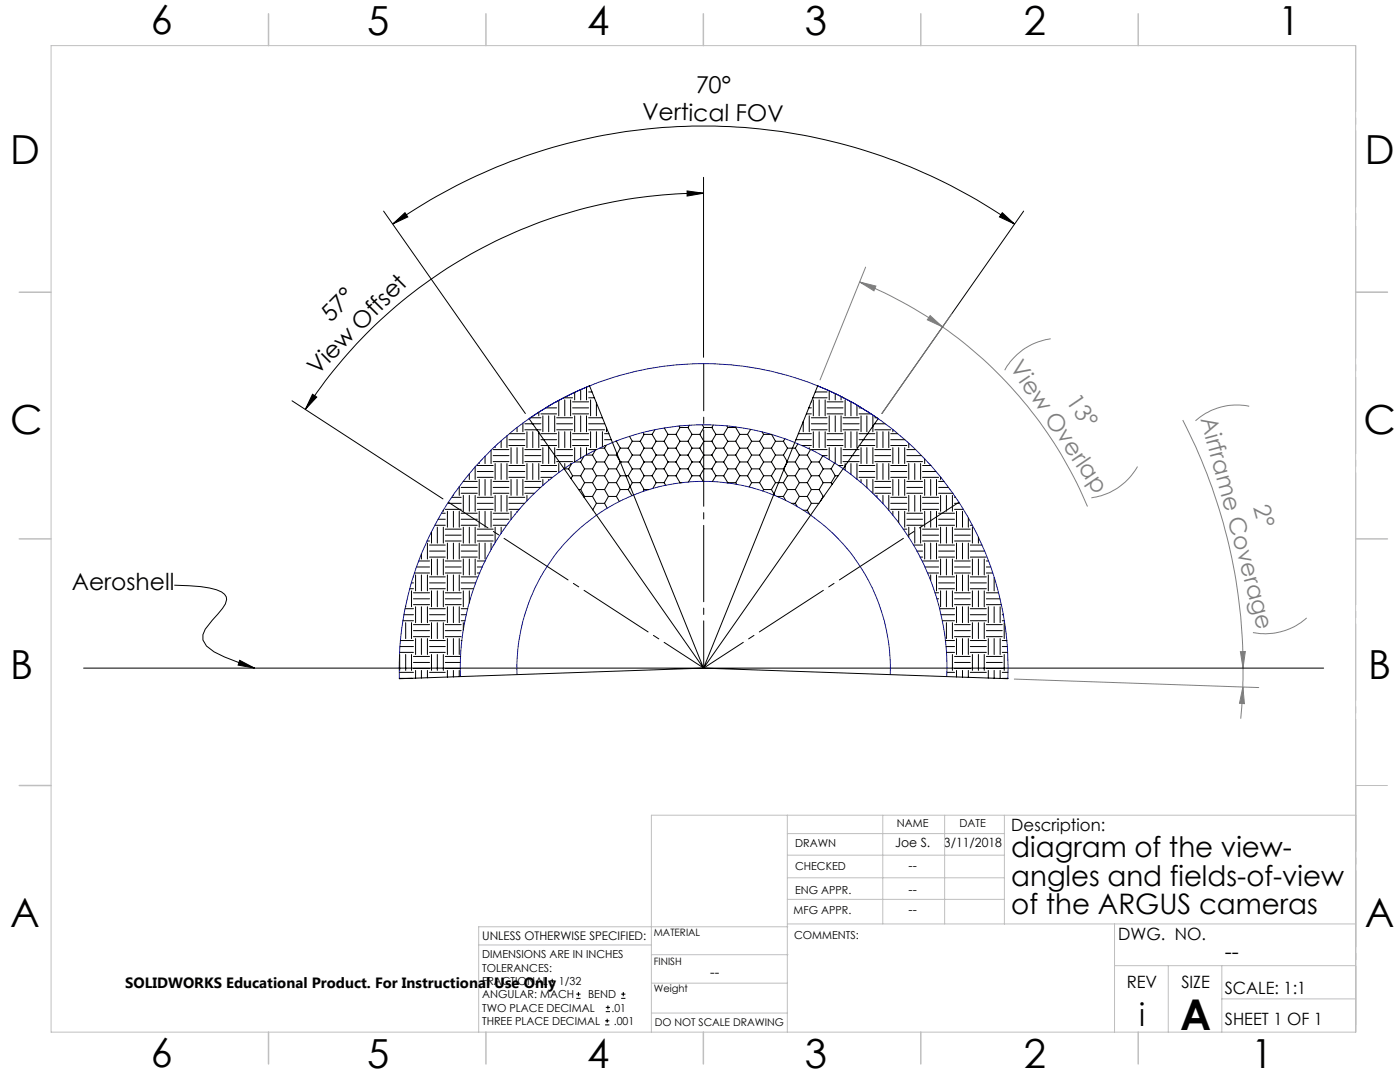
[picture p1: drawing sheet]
<svg xmlns="http://www.w3.org/2000/svg" width="279mm" height="216mm" viewBox="0 0 279 216" stroke-linecap="round" stroke-linejoin="round" font-family="sans-serif">
<g fill="none" stroke="#000" stroke-width=".2">
<path d="M137.1 38.1l3.3 .5-3.3 .5zM140.4 38.6a94.8 94.8 0 0 0-79.5 43.1M140.4 35.4v35.9M76.6 42.1l28.2 40.4M78.4 44.7l2.4-2.3 .6 .9zM78.4 44.7a108.2 108.2 0 0 1 124.1 0M200 42.4l2.5 2.3-3-1.4zM204.3 42.1l-28.3 40.4M58.3 80l30.1 19.6M62.4 78.7l.8 .5-2.3 2.5zM111.5 79.9v3.1M112.4 79.4h1.9"/>
<path d="M112.7 79.8v3.2M113.9 79.8v3.2M114.7 78.3v1.5M115.9 77.8v2M117.1 77.2v2.6M117.5 79.4h1.1M117.5 78.2h.6M117.6 77h.1M117.7 77l22.7 56.3M117.9 79.8v3.2M162.2 79.4h2.9M162.3 79.8v3.2"/>
<path d="M162.7 78.2h2.4M163.2 77h.1M163.2 77l-22.8 56.3M163.5 79.8v3.2M164.7 79.8v3.2M165.5 78v1.8M166.7 78.5v1.3M167.9 79.1v.7M168.2 79.4h.2M168.7 79.8v3.2M90.1 99.2h1.9M90.5 98.7v.1"/>
<path d="M91.7 97.1v1.7M92 98.4h3.2M92 97.3h3.2M92.4 96.1h2.8M92.5 98.8v3.2M93.7 94.5v1.2M93.7 98.8v3.2M94.8 93.2v2.5M94.8 98.8v3.2M95.2 95.2h3.2M95.2 94.1h3.2M95.2 92.9h3.2"/>
<path d="M95.2 99.2h3.2M95.6 92.3v.2M95.6 95.7v3.1M96.8 91v1.5M96.8 95.7v3.1M98 89.8v2.7M98 95.7v3.1M98.4 92.1h3.2M98.4 98.4h3.2M98.4 90.9h3.2M98.4 97.3h3.2M98.4 89.7h3.2"/>
<path d="M98.4 96.1h3.2M98.8 89.1v.2M98.8 92.5v3.2M98.8 98.8v3.2M100 88v1.3M100 92.5v3.2M100 98.8v3.2M101.2 86.9v2.4M101.2 92.5v3.2M101.2 98.8v3.2M101.6 88.9h3.1M101.6 95.2h3.1"/>
<path d="M101.6 87.7h3.1M101.6 94.1h3.1M101.6 92.9h3.1M101.6 99.2h3.1M101.7 86.5h3M102 89.3v3.2M102 95.7v3.1M103.2 85.3v.8M103.2 89.3v3.2M103.2 95.7v3.1M104.4 84.4v1.7M104.4 89.3v3.2"/>
<path d="M104.4 95.7v3.1M104.7 85.8h3.3M104.7 92.1h3.3M104.7 98.4h1.9M104.7 84.6h3.3M104.7 90.9h3.3M104.7 97.3h3.2M104.7 89.7h3.3M104.7 96.1h3.3M105.2 86.1v3.2M105.2 92.5v3.2M105.2 98.8v1.1"/>
<path d="M105.6 83.5l34.8 49.8M105.9 83.4h2.1M106.3 86.1v3.2M106.3 92.5v3.2M107.5 82.2v.8M107.5 86.1v3.2M107.5 92.5v3.2M108 88.9h3.1M108 95.2h2.2M108 87.7h3.1M108 94.1h3.1M108 86.5h3.1"/>
<path d="M108 92.9h3.1M108 82.6h3.1M108.3 83v3.1M108.3 89.3v3.2M108.3 95.7v1.2M108.9 81.4h2.2M109.5 83v3.1M109.5 89.3v3.2M109.5 95.7v.1M110.7 83v3.1M110.7 89.3v3.2M111 80.2h.1"/>
<path d="M111.1 85.8h3.2M111.1 92.1h3.2M111.1 84.6h3.2M111.1 90.9h3.2M111.1 89.7h3.2M111.1 83.4h3.2M111.5 86.1v3.2M111.5 92.5v1.8M112.6 93.6h.9M112.7 86.1v3.2M112.7 92.5v1M113.5 93.6l.8 1.3"/>
<path d="M113.9 86.1v3.2M113.9 92.5v.1M114.1 92.5l-.6 1.1M114.3 88.9h3.2M114.3 87.7h3.2M114.3 86.5h3.2M114.3 82.6h3.2M114.3 81.4h3.2M114.3 80.2h3.2M114.3 94.9h1.6M114.3 94.9l-.4 .6M114.6 92.2h1.3"/>
<path d="M114.7 83v3.1M114.7 89.3v2.8M115.5 97.7h.4M115.9 83v3.1M115.9 89.3v2.1M115.9 97.7l.8 1.4M115.9 94.9l.8 1.4M115.9 92.2l.8 1.4M116.5 91.1l-.6 1.1M116.7 93.6h1.6M116.7 96.3h1.6M116.7 99.1h1.6"/>
<path d="M116.7 93.6l-.8 1.3M116.7 96.3l-.8 1.4M116.7 99.1l-.1 .1M116.9 90.8h1.4M117.1 83v3.1M117.1 89.3v1.4M117.5 85.8h3.2M117.5 84.6h3.2M117.5 89.7h1.6M117.5 83.4h2.7M117.9 86.1v3.2M118.3 99.1l.7 1.3"/>
<path d="M118.3 96.3l.7 1.4M118.3 93.6l.7 1.3M118.3 90.8l.7 1.4M118.8 89.8l-.5 1M119 80.4v2.6M119 86.1v3.2M119 92.2h1.7M119 94.9h1.7M119 97.7h1.7M119 92.2l-.7 1.4M119 94.9l-.7 1.4M119 97.7l-.7 1.4"/>
<path d="M119.6 89.4h1.1M120.2 86.1v3M120.7 88.9h.1M120.7 87.7h1.3M120.7 86.5h.8M120.7 97.7l.7 1.4M120.7 94.9l.7 1.4M120.7 92.2l.7 1.4M120.7 89.4l.7 1.4M121 88.8l-.3 .6M121 85.3v.8M121.4 90.8h1.6"/>
<path d="M121.4 93.6h1.6M121.4 96.3h1.6M121.4 99.1h1.6M121.4 90.8l-.7 1.4M121.4 93.6l-.7 1.3M121.4 96.3l-.7 1.4M121.4 99.1l-.7 1.3M122.8 88.1h.2M123 99.1l.6 1M123 96.3l.8 1.4M123 93.6l.8 1.3M123 90.8l.8 1.4"/>
<path d="M123 88.1l.8 1.3M123.1 88l-.1 .1M123.8 92.2h.1M123.8 89.4h1.6M123.8 92.2h1.6M123.8 94.9h1.6M123.8 97.7h1.6M123.8 89.4l-.8 1.4M123.8 92.2l-.8 1.4M123.8 94.9l-.8 1.4M123.8 97.7l-.8 1.4M125.4 97.7l.7 1.2"/>
<path d="M125.4 94.9l.8 1.4M125.4 92.2l.8 1.4M125.4 89.4l.8 1.4M125.6 87.1l.6 1M126.2 90.8h1.6M126.2 93.6h1.6M126.2 96.3h1.6M126.2 96.3l-.8 1.4M126.2 88.1h1.6M126.2 88.1l-.8 1.3M126.2 90.8l-.8 1.4M126.2 93.6l-.8 1.3"/>
<path d="M127.8 96.3l.8 1.4M127.8 93.6l.8 1.3M127.8 90.8l.8 1.4M127.8 88.1l.8 1.3M128.3 86.3l.3 .4M128.6 89.4h1.5M128.6 92.2h1.5M128.6 94.9h1.5M128.6 97.7h.9M128.6 86.7h1.5M128.6 86.7l-.8 1.4M128.6 89.4l-.8 1.4"/>
<path d="M128.6 92.2l-.8 1.4M128.6 94.9l-.8 1.4M128.6 97.7l-.3 .4M130.1 94.9l.9 1.4M130.1 92.2l.9 1.4M130.1 89.4l.9 1.4M130.1 86.7l.9 1.4M130.7 85.8l-.6 .9M131 90.8h1.5M131 93.6h1.5M131 96.3h1.5M131 88.1h1.5"/>
<path d="M131 88.1l-.9 1.3M131 90.8l-.9 1.4M131 93.6l-.9 1.3M131 96.3l-.7 1.2M132.5 96.3l.4 .5M132.5 93.6l.8 1.3M132.5 90.8l.8 1.4M132.5 88.1l.8 1.3M132.6 85.4l.7 1.3M133.3 89.4h1.6M133.3 92.2h1.6M133.3 94.9h1.6"/>
<path d="M133.3 86.7h1.6M133.3 86.7l-.8 1.4M133.3 89.4l-.8 1.4M133.3 92.2l-.8 1.4M133.3 94.9l-.8 1.4M134.9 94.9l.8 1.4M134.9 92.2l.8 1.4M134.9 89.4l.8 1.4M134.9 86.7l.8 1.4M135.5 85l.2 .3M135.7 90.8h1.6M135.7 93.6h1.6"/>
<path d="M135.7 96.3h.4M135.7 85.3h1.6M135.7 88.1h1.6M135.7 85.3l-.8 1.4M135.7 88.1l-.8 1.3M135.7 90.8l-.8 1.4M135.7 93.6l-.8 1.3M135.7 96.3v.1M137.3 93.6l.8 1.3M137.3 90.8l.8 1.4M137.3 88.1l.8 1.3M137.3 85.3l.8 1.4"/>
<path d="M137.6 84.8l-.3 .5M138.1 89.4h1.6M138.1 92.2h1.6M138.1 94.9h1.6M138.1 86.7h1.6M138.1 86.7l-.8 1.4M138.1 89.4l-.8 1.4M138.1 92.2l-.8 1.4M138.1 94.9l-.7 1.3M139.7 94.9l.6 1.2M139.7 92.2l.8 1.4M139.7 89.4l.8 1.4"/>
<path d="M139.7 86.7l.8 1.4M140.2 84.8l.3 .5M140.5 90.8h1.6M140.5 93.6h1.6M140.5 85.3h1.6M140.5 88.1h1.6M140.5 85.3l-.8 1.4M140.5 88.1l-.8 1.3M140.5 90.8l-.8 1.4M140.5 93.6l-.8 1.3M142.1 93.6l.8 1.3M142.1 90.8l.8 1.4"/>
<path d="M142.1 88.1l.8 1.3M142.1 85.3l.8 1.4M142.3 84.8l-.2 .5M142.9 89.4h1.5M142.9 92.2h1.5M142.9 94.9h1.5M142.9 86.7h1.5M142.9 86.7l-.8 1.4M142.9 89.4l-.8 1.4M142.9 92.2l-.8 1.4M142.9 94.9l-.7 1.2M144.4 94.9l.8 1.4"/>
<path d="M144.4 92.2l.8 1.4M144.4 89.4l.8 1.4M144.4 86.7l.8 1.4M145.1 85l.1 .3M145.2 90.8h1.6M145.2 93.6h1.6M145.2 96.3h1.6M145.2 85.3h1.6M145.2 88.1h1.6M145.2 85.3l-.8 1.4M145.2 88.1l-.8 1.3M145.2 90.8l-.8 1.4"/>
<path d="M145.2 93.6l-.8 1.3M145.2 96.3v.1M146.8 96.3l.2 .4M146.8 93.6l.8 1.3M146.8 90.8l.8 1.4M146.8 88.1l.8 1.3M146.8 85.3l.8 1.4M146.9 85.2l-.1 .1M147.6 89.4h1.6M147.6 92.2h1.6M147.6 94.9h1.6M147.6 86.7h1.6"/>
<path d="M147.6 86.7l-.8 1.4M147.6 89.4l-.8 1.4M147.6 92.2l-.8 1.4M147.6 94.9l-.8 1.4M149.2 94.9l.8 1.4M149.2 92.2l.8 1.4M149.2 89.4l.8 1.4M149.2 86.7l.8 1.4M149.8 85.7l-.6 1M150 90.8h1.6M150 93.6h1.6M150 96.3h1.6"/>
<path d="M150 88.1h1.6M150 88.1l-.8 1.3M150 90.8l-.8 1.4M150 93.6l-.8 1.3M150 96.3l-.5 .9M151.6 96.3l.8 1.4M151.6 93.6l.8 1.3M151.6 90.8l.8 1.4M151.6 88.1l.8 1.3M152.1 86.2l.3 .5M152.4 89.4h1.6M152.4 92.2h1.6"/>
<path d="M152.4 94.9h1.6M152.4 97.7h1.6M152.4 86.7h1.6l.8 1.4M152.4 86.7l-.8 1.4M152.4 89.4l-.8 1.4M152.4 92.2l-.8 1.4M152.4 94.9l-.8 1.4M152.4 97.7l-.2 .3M154 97.7l.7 1.2M154 94.9l.8 1.4M154 92.2l.8 1.4M154 89.4l.8 1.4"/>
<path d="M154.8 90.8h1.6M154.8 93.6h1.6M154.8 96.3h1.6M154.8 88.1h1.6M154.8 88.1l-.8 1.3M154.8 90.8l-.8 1.4M154.8 93.6l-.8 1.3M154.8 96.3l-.8 1.4M155.1 99.1h1.3M156.4 93.6l.8 1.3M156.4 90.8l.8 1.4M156.4 88.1l.8 1.3"/>
<path d="M156.4 99.1l.4 .8M156.4 96.3l.8 1.4M156.6 87.6l-.2 .5M157.2 89.4h1.5M157.2 92.2h1.5M157.2 94.9h1.5M157.2 97.7h1.5M157.2 89.4l-.8 1.4M157.2 92.2l-.8 1.4M157.2 94.9l-.8 1.4M157.2 97.7l-.8 1.4M158.7 97.7l.8 1.4"/>
<path d="M158.7 94.9l.8 1.4M158.7 92.2l.8 1.4M158.7 89.4l.8 1.4M158.9 87.7h3M159.2 88.5l-.5 .9M159.3 86.5h2.6M159.5 90.8h1.6M159.5 93.6h1.6M159.5 96.3h1.6M159.5 99.1h1.6M159.5 90.8l-.8 1.4M159.5 93.6l-.8 1.3"/>
<path d="M159.5 96.3l-.8 1.4M159.5 99.1l-.8 1.3M160.1 88.9h1.8M160.3 84.1v2M160.9 82.6h1M161.1 99.1l.8 1.3M161.1 96.3l.8 1.4M161.1 93.6l.8 1.3M161.1 90.8l.8 1.4M161.4 81.4h.5M161.5 83v3.1M161.5 89.3v.3"/>
<path d="M161.7 89.7l-.6 1.1M161.9 80.2h.1M161.9 85.8h3.2M161.9 84.6h3.2M161.9 89.7h3.2M161.9 83.4h3.2M161.9 92.2h1.6M161.9 94.9h1.6M161.9 97.7h1.6M161.9 92.2l-.8 1.4M161.9 94.9l-.8 1.4M161.9 97.7l-.8 1.4"/>
<path d="M162.3 86.1v3.2M163.5 86.1v3.2M163.5 97.7l.8 1.4M163.5 94.9l.8 1.4M163.5 92.2l.8 1.4M164.1 90.9h1M164.2 91l-.7 1.2M164.3 93.6h1.6M164.3 96.3h1.6M164.3 99.1h.1M164.3 93.6l-.8 1.3M164.3 96.3l-.8 1.4"/>
<path d="M164.3 99.1l-.6 1M164.7 86.1v3.2M165.1 88.9h3.1M165.1 87.7h3.1M165.1 86.5h3.1M165.1 82.6h3.1M165.1 81.4h3.1M165.1 80.2h3.1M165.5 83v3.1M165.5 89.3v2.4M165.9 96.3l.2 .4M165.9 93.6l.8 1.3"/>
<path d="M166.5 92.4l-.6 1.2M166.7 83v3.1M166.7 89.3v3.2M166.7 94.9h.6M166.7 94.9l-.8 1.4M167.3 92.9h.9M167.9 83v3.1M167.9 89.3v3.2M168.2 85.8h3.3M168.2 92.1h3.3M168.2 84.6h3.3M168.2 90.9h3.3"/>
<path d="M168.2 89.7h3.3M168.2 83.4h3.3M168.7 86.1v3.2M168.7 92.5v1.3M169.8 80.2v2.8M169.8 86.1v3.2M169.8 92.5v2.2M171 80.9v2.1M171 86.1v3.2M171 92.5v3.1M171.5 88.9h3.1M171.5 95.2h3.1"/>
<path d="M171.5 87.7h3.1M171.5 94.1h3.1M171.5 86.5h3.1M171.5 92.9h3.1M171.5 82.6h2.3M171.5 81.4h.4M171.8 83v3.1M171.8 89.3v3.2M171.8 95.7v.6M173 83v3.1M173 89.3v3.2M173 95.7v1.6"/>
<path d="M174.2 83v3.1M174.2 89.3v3.2M174.2 95.7v2.7M174.6 85.8h3.2M174.6 92.1h3.2M174.6 98.4h3.2M174.6 84.6h2M174.6 90.9h3.2M174.6 97.3h3.2M174.6 89.7h3.2M174.6 96.1h3.2M174.6 83.4h.4"/>
<path d="M175 86.1v3.2M175 92.5v3.2M175 98.8v.4M175.3 83.5l-34.9 49.8M176.2 86.1v3.2M176.2 92.5v3.2M176.2 98.8v1.7M177.4 86.1v3.2M177.4 92.5v3.2M177.4 98.8v3M177.8 88.9h3.2M177.8 95.2h3.2"/>
<path d="M177.8 87.7h2.8M177.8 94.1h3.2M177.8 86.5h1.4M177.8 92.9h3.2M177.8 99.2h3.2M178.2 85.7v.4M178.2 89.3v3.2M178.2 95.7v3.1M179.4 89.3v3.2M179.4 95.7v3.1M180.6 89.3v3.2M180.6 95.7v3.1"/>
<path d="M181 92.1h3.1M181 98.4h3.1M181 90.9h2.9M181 97.3h3.1M181 89.7h1.7M181 96.1h3.1M181.4 88.4v.9M181.4 92.5v3.2M181.4 98.8v3.2M182.6 92.5v3.2M182.6 98.8v3.2M183.7 92.5v3.2"/>
<path d="M183.7 98.8v3.2M184.1 95.2h3.2M184.1 94.1h2.7M184.1 92.9h1.7M184.1 99.2h3.2M184.5 91.5v1M184.5 95.7v3.1M185.7 95.7v3.1M186.9 95.7v3.1M187.3 98.4h2.9M187.3 97.3h2M187.3 96.1h1.1"/>
<path d="M187.7 95.2v.5M187.7 98.8v3.2M188.9 98.8v3.2M190.1 98.8v3.2M190.5 99.2h.2M34.8 116.8a24.5 24.5 0 0 1 9.4 1.3 1.62 1.62 0 0 1 .8 2.4l-.6 .9-3.4 4.2-.5 1v1.1l.7 1.2 1.5 1.2 2.1 1 6 2.2M81.8 117.5h.7M82.1 116.3h.4M82.1 117.9v3.2M82.5 115.1h.1M82.5 119.5h3.2M82.5 118.3h3.2"/>
<path d="M82.7 114.3h3M82.9 114.7v3.2M83.1 113.1h2.6M83.6 111.9h2.1M84.1 110.5v1M84.1 114.7v3.2M85.2 107.9h.5M85.3 108.4v3.1M85.3 114.7v3.2M85.7 111.2h3.2M85.7 117.5h3.2M85.7 110h3.2"/>
<path d="M85.7 116.3h3.2M85.7 108.8h3.2M85.7 115.1h3.2M86.1 106.1v2.3M86.1 111.5v3.2M86.1 117.9v3.2M86.8 104.8h2.1M87.3 105.2v3.2M87.3 111.5v3.2M87.3 117.9v3.2M87.5 103.6h1.4M88.1 102.4h.8"/>
<path d="M88.5 101.8v.2M88.5 105.2v3.2M88.5 111.5v3.2M88.5 117.9v3.2M88.9 101.6h3.1M88.9 107.9h3.1M88.9 114.3h3.1M88.9 106.8h3.1M88.9 113.1h3.1M88.9 119.5h3.1M88.9 105.6h3.1M88.9 111.9h3.1"/>
<path d="M88.9 118.3h3.1M89.3 102v3.2M89.3 108.4v3.1M89.3 114.7v3.2M89.4 100.4h2.6M90.5 102v3.2M90.5 108.4v3.1M90.5 114.7v3.2M91.7 102v3.2M91.7 108.4v3.1M91.7 114.7v3.2M92 104.8h3.2"/>
<path d="M92 111.2h3.2M92 117.5h2.5M92 103.6h3.2M92 110h3.2M92 116.3h2.9M92 102.4h3.2M92 108.8h3.2M92 115.1h3.2M92.5 105.2v3.2M92.5 111.5v3.2M92.5 117.9v3.2M93.7 105.2v3.2"/>
<path d="M93.7 111.5v3.2M93.7 117.9v2.4M94.8 105.2v3.2M94.8 111.5v3.2M95.2 101.6h3.2M95.2 107.9h3.2M95.2 114.3h.5M95.2 100.4h3.2M95.2 106.8h3.2M95.2 113.1h1.1M95.2 105.6h3.2M95.2 111.9h1.6"/>
<path d="M95.6 102v3.2M95.6 108.4v3.1M96.8 102v3.2M96.8 108.4v3.1M98 102v3.2M98 108.4v1.3M98.4 104.8h2.7M98.4 103.6h3.2M98.4 102.4h3.2M98.4 108.8h.1M98.8 105.2v3.1M100 105.2v1.2"/>
<path d="M101.6 101.6h2M101.6 100.4h3.1M102 102v1.6M103.2 102v.2M119 100.4h1.7M119 100.4l-.7 1.3M120.7 100.4l.5 1M157.9 100.4h.8M158.7 100.4l.4 .7M160.3 101.8h.8M161.1 101.8l.5 .9M161.9 100.4h1.5"/>
<path d="M161.9 100.4l-.8 1.4M177.8 101.6h3.2M177.8 100.4h3.2M178.2 102v.8M179.4 102v2.3M180.3 105.6h.7M180.6 102v3.2M181 104.8h3.1M181 103.6h3.1M181 102.4h3.1M181.4 105.2v2M182.3 108.8h1.8"/>
<path d="M182.6 105.2v3.2M183 110h1.1M183.6 111.2h.5M183.7 105.2v3.2M184.1 101.6h3.2M184.1 107.9h3.2M184.1 100.4h3.2M184.1 106.8h3.2M184.1 105.6h3.2M184.1 111.9h3.2M184.5 102v3.2M184.5 108.4v3.1"/>
<path d="M184.6 113.1h2.7M185.1 114.3h2.2M185.7 102v3.2M185.7 108.4v3.1M185.7 114.7v1.1M186.6 118.3h.7M186.9 102v3.2M186.9 108.4v3.1M186.9 114.7v3.2M187 119.5h.3M187.3 104.8h3.2M187.3 111.2h3.2"/>
<path d="M187.3 117.5h3.2M187.3 103.6h3.2M187.3 110h3.2M187.3 116.3h3.2M187.3 102.4h3.2M187.3 108.8h3.2M187.3 115.1h3.2M187.7 105.2v3.2M187.7 111.5v3.2M187.7 117.9v3.2M188.9 105.2v3.2M188.9 111.5v3.2"/>
<path d="M188.9 117.9v3.2M190.1 105.2v3.2M190.1 111.5v3.2M190.1 117.9v3.2M190.5 101.6h1.8M190.5 107.9h3.1M190.5 114.3h3.1M190.5 100.4h1M190.5 106.8h3.1M190.5 113.1h3.1M190.5 119.5h3.1M190.5 105.6h3.1"/>
<path d="M190.5 111.9h3.1M190.5 118.3h3.1M190.9 102v3.2M190.9 108.4v3.1M190.9 114.7v3.2M192.1 102v3.2M192.1 108.4v3.1M192.1 114.7v3.2M193.3 103.3v1.9M193.3 108.4v3.1M193.3 114.7v3.2M193.6 104.8h.5"/>
<path d="M193.6 111.2h3.3M193.6 117.5h3.3M193.6 110h2.9M193.6 116.3h3.3M193.6 108.8h2.4M193.6 115.1h3.3M194.1 105.2v3.2M194.1 111.5v3.2M194.1 117.9v3.2M195.3 107.1v1.3M195.3 111.5v3.2M195.3 117.9v3.2"/>
<path d="M196.4 111.5v3.2M196.4 117.9v3.2M196.9 114.3h1.2M196.9 113.1h.8M196.9 119.5h2.7M196.9 111.9h.4M196.9 118.3h2.4M197.2 114.7v3.2M198.4 115.2v2.7M16.7 133.3h247.5M47.8 131.8l3 1.5-3.3-.6zM79.7 135.4h2.5"/>
<path d="M79.7 134.2h2.8M79.8 130.2h2.7M79.8 130.6v3.2M79.8 129h2.7M79.9 127.8h2.6M80.4 123.9h2.1M80.6 122.7h1.9M80.9 121.5h1.6M81 120.9v.2M81 124.2v3.2M81 130.6v3.2M82.1 124.2v3.2"/>
<path d="M82.1 130.6v3.2M82.5 120.6h3.2M82.5 127h3.2M82.5 125.8h3.2M82.5 132.2h3.2M82.5 124.6h3.2M82.5 131h3.2M82.5 133.4h3.2M82.9 121.1v3.1M82.9 127.4v3.2M82.9 133.8v1.5M84.1 121.1v3.1"/>
<path d="M84.1 127.4v3.2M84.1 133.8v1.5M85.3 121.1v3.1M85.3 127.4v3.2M85.3 133.8v1.5M85.7 123.9h3.2M85.7 130.2h3.2M85.7 122.7h3.2M85.7 129h3.2M85.7 121.5h3.2M85.7 127.8h3.2M85.7 134.2h3.2"/>
<path d="M86.1 124.2v3.2M86.1 130.6v3.2M87.3 124.2v3.2M87.3 130.6v3.2M88.5 124.2v3.2M88.5 130.6v3.2M88.9 120.6h3.1M88.9 127h3.1M88.9 125.8h3.1M88.9 132.2h3M88.9 124.6h3.1M88.9 131h3"/>
<path d="M88.9 133.4h3M89.3 121.1v3.1M89.3 127.4v3.2M89.3 133.8v1.3M90.5 121.1v3.1M90.5 127.4v3.2M90.5 133.8v1.3M91.7 121.1v3.1M91.7 127.4v3.2M91.7 133.8v1.2M92 123.9h.8M92 122.7h1.1"/>
<path d="M92 121.5h1.3M92 127.8h.2M92.5 124.2v1.6M140.4 133.3l-60.7 2.1M140.4 133.3l60.8 2.1M187.3 120.6h.1M187.5 121.5h3M187.8 122.7h2.7M188.1 123.9h2.4M188.7 127.8h1.8M188.8 129h1.7M188.9 130.2h1.6"/>
<path d="M188.9 124.2v3.2M189 134.2h1.5M190.1 124.2v3.2M190.1 130.6v3.2M190.5 120.6h3.1M190.5 127h3.1M190.5 125.8h3.1M190.5 132.2h3.1M190.5 124.6h3.1M190.5 131h3.1M190.5 133.4h3.1M190.9 121.1v3.1"/>
<path d="M190.9 127.4v3.2M190.9 133.8v1.3M192.1 121.1v3.1M192.1 127.4v3.2M192.1 133.8v1.3M193.3 121.1v3.1M193.3 127.4v3.2M193.3 133.8v1.3M193.6 123.9h3.3M193.6 130.2h3.3M193.6 122.7h3.3M193.6 129h3.3"/>
<path d="M193.6 121.5h3.3M193.6 127.8h3.3M193.6 134.2h3.3M194.1 124.2v3.2M194.1 130.6v3.2M195.3 124.2v3.2M195.3 130.6v3.2M196.4 124.2v3.2M196.4 130.6v3.2M196.9 120.6h2.9M196.9 127h3.1M196.9 125.8h3.1"/>
<path d="M196.9 132.2h3.1M196.9 124.6h3.1M196.9 131h3.1M196.9 133.4h3.1M197.2 121.1v3.1M197.2 127.4v3.2M197.2 133.8v1.5M198.4 121.1v3.1M198.4 127.4v3.2M198.4 133.8v1.6M199.6 121.1v3.1M199.6 127.4v3.2"/>
<path d="M199.6 133.8v1.6M200 123.9h.4M200 130.2h1.1M200 122.7h.2M200 129h1M200 127.8h.9M200 135.4h1.2M200 134.2h1.2M200.4 124.2v3.2M200.4 130.6v3.2M109.8 196.6h.8M109.8 195.7h.8"/>
<path d="M110.2 195.3v.8M115 199.2h.9M115 198.4h.9M115.4 197.9v.9M124 199.2h.8M124 198.4h.8M124.4 197.9v.9M120.8 204.5h.8M120.8 203.7h.8M120.9 201.9h.8M120.9 201h.8M121.2 203.3v.8"/>
<path d="M121.3 200.6v.8"/>
</g>
<g fill="none" stroke="#808080" stroke-width=".2">
<path d="M171.6 56.3l3.2 .8-.4 .9zM171.6 56.3a83.9 83.9 0 0 1 16.5 8.9M172.8 53.3l-9.1 22.5M185.6 63l2.5 2.2-3-1.4zM188.1 65.2a82.9 82.9 0 0 1 28.9 35.9M189.9 62.6l-13.9 19.9M209.7 67.6a12.4 12.4 0 0 0-9.2 6.3M227 93.1a12.5 12.5 0 0 1-9.2 6.2M236 83.8a107.3 107.3 0 0 1 12.1 49.5M249.3 81.1a12.3 12.3 0 0 0-10.7 2.9M202.4 135.5l48.8 1.7M247.5 130h1l-.4 3.3z"/>
<path d="M248 137.1l.4 3.3-1-.1zM248 137.1l-.4 6.3M248.1 133.3l-.1 3.8M260.8 123.3a12.5 12.5 0 0 1-10.8 2.9"/>
</g>
<path d="M117.7 77a60.8 60.8 0 0 0-38 58.4M163.2 77a60.8 60.8 0 0 1 38 58.4M105.6 83.5a60.8 60.8 0 0 1 69.7 0M91.9 135a48.6 48.6 0 0 1 48.5-50.2 48.6 48.6 0 0 1 48.5 50.2M103.2 134.6a37.3 37.3 0 0 1 37.2-38.5 37.3 37.3 0 0 1 37.3 38.5" fill="none" stroke="#00f" stroke-width=".2"/>
<path d="M140.4 133.3v-60.7M140.4 133.3l-50.9-33.1M140.4 133.3l51-33.1" fill="none" stroke="#000" stroke-width=".2" stroke-dasharray="15.2 1.3 1.3 1.3" stroke-dashoffset="5.8"/>
<path d="M270.6 9.1v49.2M270.6 58.3v49.2M270.6 107.5v49.2M270.6 156.7v49.2" fill="none" stroke="#c0c0c0" stroke-width=".2" stroke-dasharray="15.2 1.3 1.3 1.3" stroke-dashoffset="2.1"/>
<g fill="none" stroke="#c0c0c0" stroke-width=".2">
<path d="M10.2 9.1h260.3v196.9h-260.3zM270.5 58.3h6.4M270.5 156.7h6.4M157.1 162.7v43.3M157.1 175.2h43.3M157.1 170.6h43.3M157.1 166.3h43.3M157.1 179.5h43.3M176.2 162.7v21.7M188.5 162.7v21.7M200.4 162.7v21.7M270.6 162.7h-140.6v43.3"/>
<path d="M95.5 188.6h34.5M130 196.2h27.1M130 190.5h27.3M157.1 184.4h113.4M157.2 184.9h-61.7v21.1M222.4 184.4v21.6M222.4 192.7h48.1M233.2 192.7v13.3M243.8 199.3h26.7M243.8 192.7v13.3M130 202.1h27.1"/>
</g>
<g fill="none" stroke="#c0c0c0" stroke-width=".3">
<path d="M53.6 2.8v6.3M97 2.8v6.3M140.4 2.8v6.3M183.8 2.8v6.3M227.2 2.8v6.3M3.8 58.3h6.4M270.5 58.3h6.4M3.8 107.5h6.4M270.5 107.5h6.4M3.8 156.7h6.4M53.6 206v6.3M97 206v6.3"/>
<path d="M140.4 206v6.3M183.8 206v6.3M227.2 206v6.3"/>
</g>
<g fill="#000">
<path d="M47.8 131.8l3 1.5-3.3-.6z"/>
<path d="M137.1 38.1l3.3 .5-3.3 .5zM62.4 78.7l.8 .5-2.3 2.5z"/>
<path d="M200 42.4l2.5 2.3-3-1.4zM78.4 44.7l2.4-2.3 .6 .9z"/>
</g>
<g fill="#808080">
<path d="M248 137.1l.4 3.3-1-.1zM247.5 130h1l-.4 3.3z"/>
<path d="M185.6 63l2.5 2.2-3-1.4zM171.6 56.3l3.2 .8-.4 .9z"/>
</g>
<text font-size="8.5" x="235.5" y="205.4">A</text>
<g font-size="8">
<text x="30.1" y="6.8">6</text>
<text x="73.3" y="6.9">5</text>
<text x="117.2" y="6.9">4</text>
<text x="160.6" y="6.9">3</text>
<text x="204.3" y="6.9">2</text>
<text x="255.1" y="6.9">1</text>
<text x="2.1" y="32.8">D</text>
<text x="272.4" y="32.8">D</text>
<text x="2.1" y="86.5">C</text>
<text x="272.1" y="86.5">C</text>
<text x="2.1" y="135.6">B</text>
<text x="273.1" y="135.6">B</text>
<text x="2.1" y="185">A</text>
<text x="272.4" y="185">A</text>
<text x="30.1" y="213">6</text>
<text x="73.3" y="213.1">5</text>
<text x="117.2" y="213.1">4</text>
<text x="160.6" y="213.1">3</text>
<text x="204.3" y="213.1">2</text>
<text x="249.7" y="213.1">1</text>
</g>
<text font-size="6.3" x="227.3" y="204.6">i</text>
<g font-size="5.6">
<text x="201.8" y="171.1">diagram of the view-</text>
<text x="201.8" y="176.7">angles and fields-of-view</text>
<text x="201.8" y="182.4">of the ARGUS cameras</text>
</g>
<g font-size="4.7">
<text x="128.1" y="23.9" transform="rotate(1 128.1 23.9)">Vertical FOV</text>
<text x="138.8" y="18.5" transform="rotate(1 138.8 18.5)">70°</text>
<text x="66" y="64.4" transform="rotate(-45 66 64.4)">57°</text>
<text x="63.3" y="75" transform="rotate(-45 63.3 75)">View Offset</text>
<text x="14.3" y="117.8">Aeroshell</text>
</g>
<g font-size="4.7" fill="#808080">
<text x="201.4" y="73.3" transform="rotate(56 201.4 73.3)">View Overlap</text>
<text x="212.6" y="80" transform="rotate(56 212.6 80)">13°</text>
<text x="239.6" y="83.7" transform="rotate(75 239.6 83.7)">Airframe Coverage</text>
<text x="250.1" y="101.2" transform="rotate(75 250.1 101.2)">2°</text>
</g>
<text font-size="4.2" x="244.4" y="191.4">--</text>
<g font-size="3.4">
<text x="201.8" y="165.9">Description:</text>
<text x="223.2" y="187.6">DWG. NO.</text>
<text x="224.9" y="197.2">REV</text>
<text x="235.8" y="197.2">SIZE</text>
<text x="244.4" y="198.4">SCALE: 1:1</text>
<text x="244.4" y="204.6">SHEET 1 OF 1</text>
</g>
<text font-size="3" x="25" y="197.2">SOLIDWORKS Educational Product. For Instructional Use Only</text>
<text font-size="2.8" x="141.7" y="194.9">--</text>
<g font-size="2.5">
<text x="178.7" y="169">Joe S.</text>
<text x="181.3" y="173.5">--</text>
<text x="188.4" y="168.9">3/11/2018</text>
<text x="181.3" y="178.3">--</text>
<text x="181.3" y="182.3">--</text>
</g>
<text font-size="2.4" x="96.2" y="187.5">UNLESS OTHERWISE SPECIFIED:</text>
<g font-size="2.2">
<text x="179" y="165.1">NAME</text>
<text x="191.5" y="165.1">DATE</text>
<text x="158.7" y="169">DRAWN</text>
<text x="158.7" y="173.5">CHECKED</text>
<text x="158.7" y="178.3">ENG APPR.</text>
<text x="158.4" y="182.4">MFG APPR.</text>
<text x="96.2" y="191.2">DIMENSIONS ARE IN INCHES</text>
<text x="158.5" y="187.4">COMMENTS:</text>
<text x="96.2" y="193.9">TOLERANCES:</text>
<text x="96.2" y="196.5">FRACTIONAL</text>
<text x="111.5" y="196.5">1/32</text>
<text x="96.2" y="201.8">TWO PLACE DECIMAL</text>
<text x="96.2" y="199.2">ANGULAR: MACH</text>
<text x="117.4" y="199.2">BEND</text>
<text x="122.1" y="201.8">.01</text>
<text x="96.2" y="204.5">THREE PLACE DECIMAL</text>
<text x="122.5" y="204.5">.001</text>
</g>
<text font-size="2.1" x="130.7" y="204.6">DO NOT SCALE DRAWING</text>
<g font-size="2">
<text x="130.5" y="186.8">MATERIAL</text>
<text x="130.5" y="192.5">FINISH</text>
<text x="130.5" y="198">Weight</text>
</g>
</svg>
